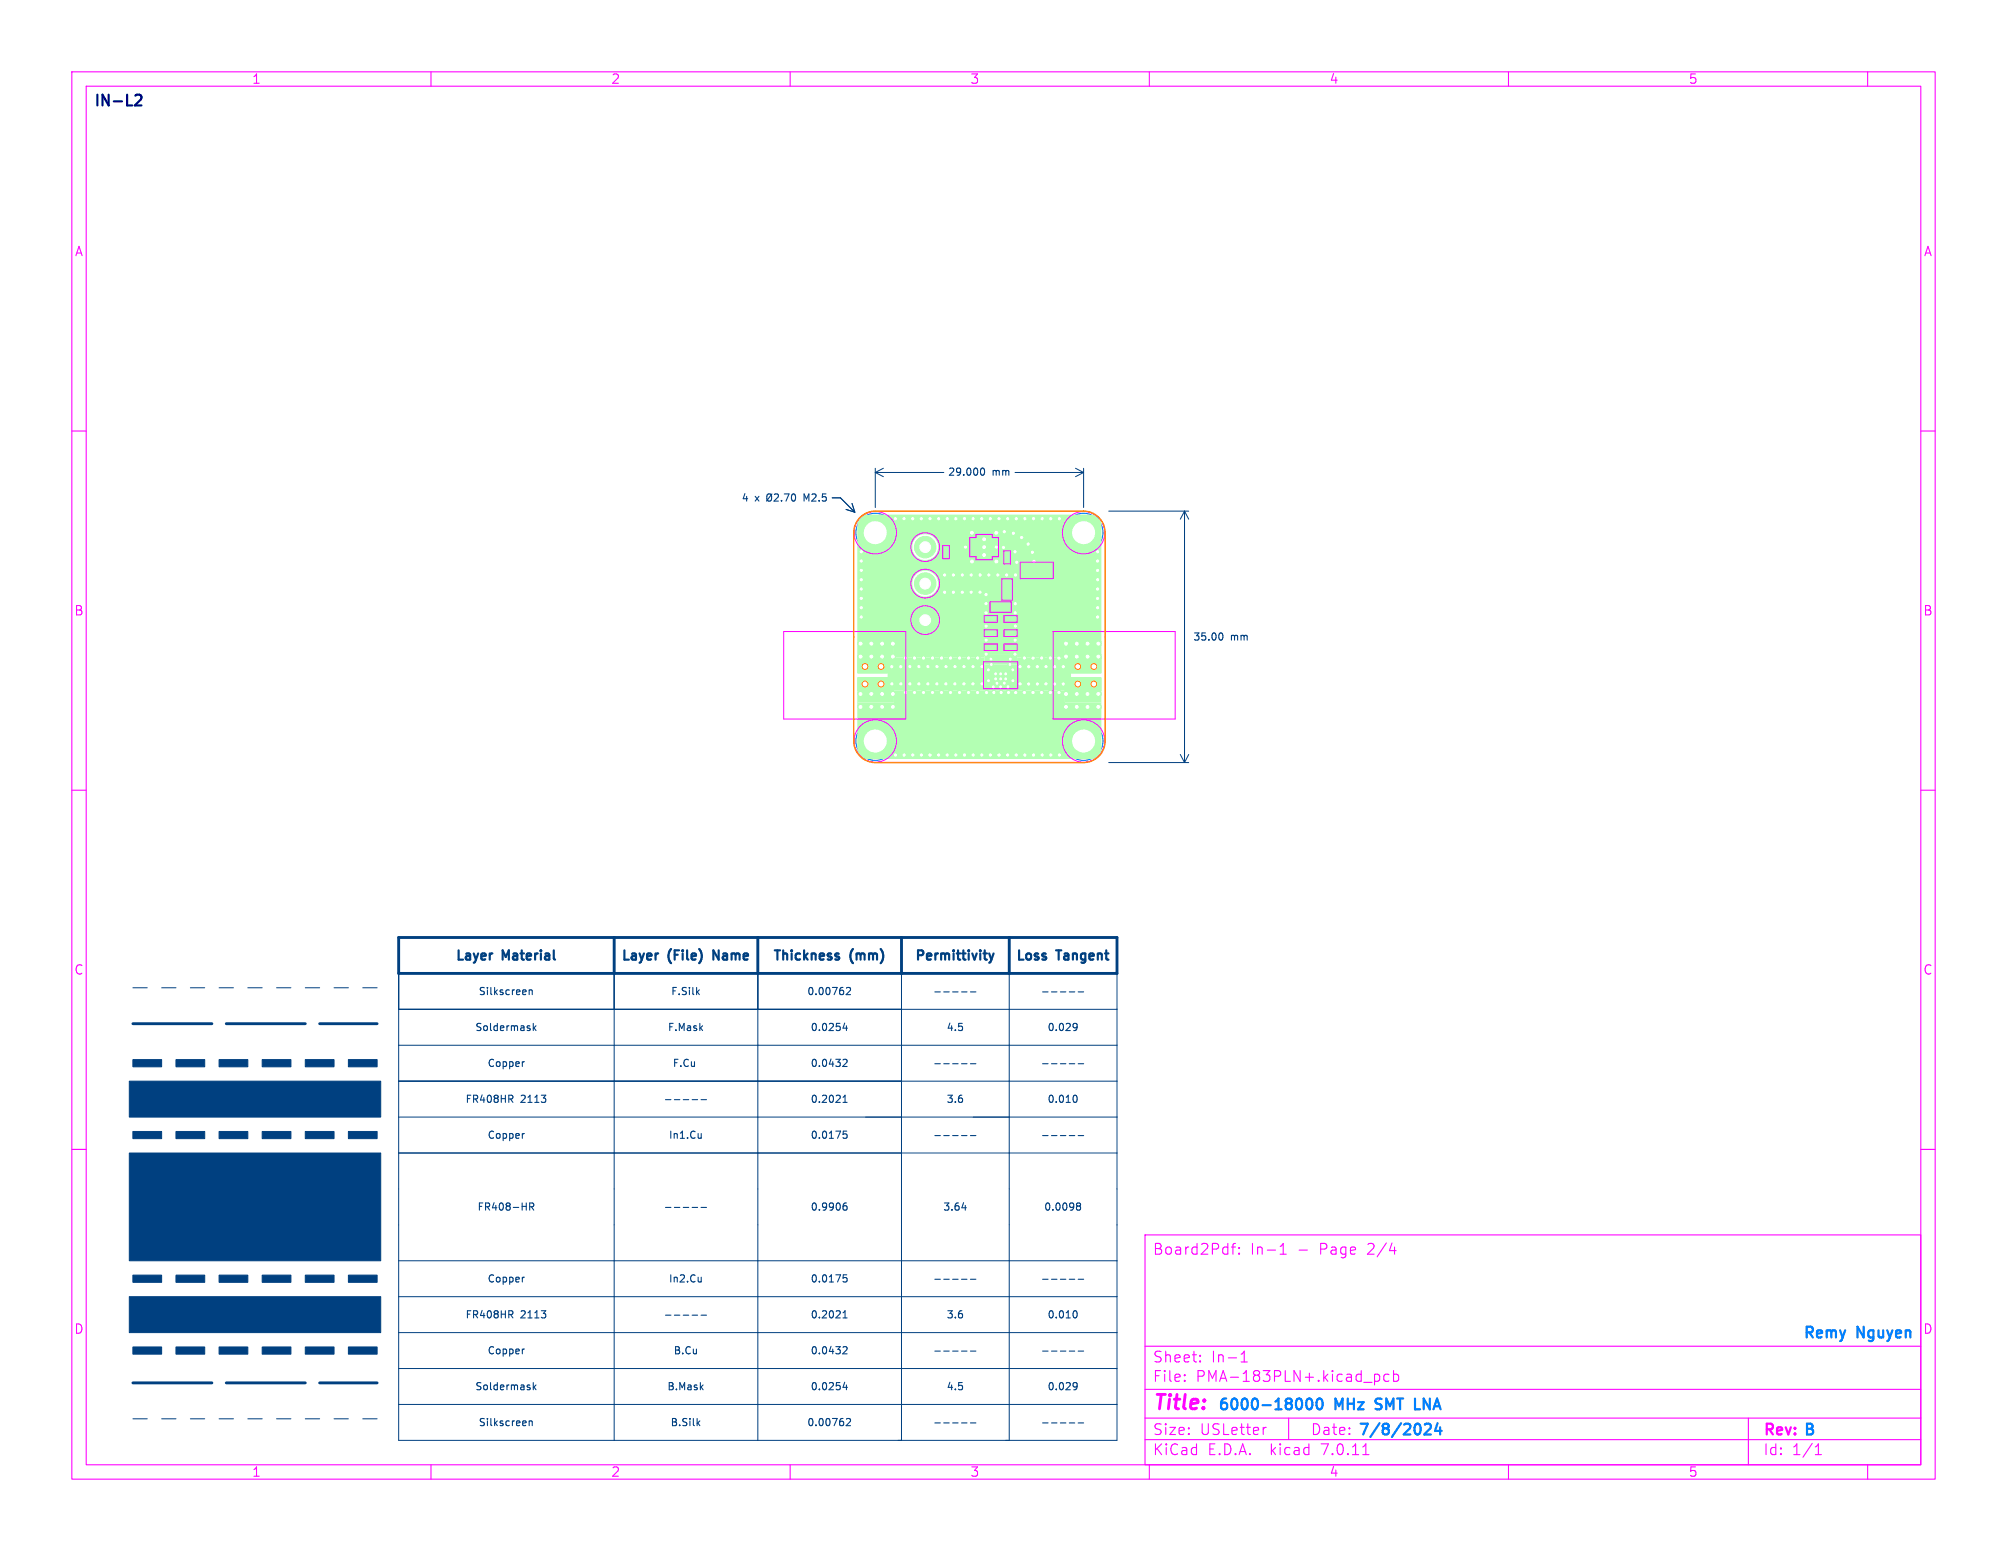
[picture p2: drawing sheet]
<svg xmlns="http://www.w3.org/2000/svg" width="279mm" height="216mm" viewBox="0 0 279 216" stroke-linecap="round" stroke-linejoin="round" font-family="sans-serif">
<path d="M182.1 194.7a.36 .36 0 0 1 .5 .3 .77 .77 0 0 1-.4 1.2 1 1 0 0 1-.1-1.5zM183.5 194.7a.36 .36 0 0 1 .6 .3 .77 .77 0 0 1-.5 1.2 1 1 0 0 1-.1-1.5zM191.5 196.1l.2 .1M191.6 194.8l-.1 .2 .1 .2M197 196.2h.7M198.3 198.3l.3-.1h.5a.41 .41 0 0 1 0 .6l-.8 .9h.9M200.1 198.1l-.3 1.1h.9M200.5 198.7v1" fill="none" stroke="#0080ff" stroke-width=".3"/>
<g fill="none" stroke="#0080ff" stroke-width=".15">
<circle cx="121.8" cy="74.1" r="2.7"/>
<circle cx="150.8" cy="74.1" r="2.7"/>
<circle cx="121.8" cy="103.1" r="2.7"/>
<circle cx="150.8" cy="103.1" r="2.7"/>
</g>
<g fill="#b3ffb3" stroke="#b3ffb3" stroke-width=".14">
<circle cx="128.8" cy="86.3" r="1.5"/>
<circle cx="128.8" cy="81.2" r="1.5"/>
<circle cx="128.8" cy="76.2" r="1.5"/>
<circle cx="137.9" cy="105.1" r=".3"/>
<circle cx="143.2" cy="92.8" r=".3"/>
<circle cx="130.7" cy="105.1" r=".3"/>
<circle cx="146.2" cy="96.4" r=".3"/>
<circle cx="149.9" cy="91.4" r=".4"/>
<circle cx="134.3" cy="72.2" r=".3"/>
<circle cx="124.7" cy="72.2" r=".3"/>
<circle cx="137.9" cy="91.7" r=".25"/>
<circle cx="131.5" cy="82.4" r=".3"/>
<circle cx="121.3" cy="98.4" r=".4"/>
<circle cx="151.4" cy="96.6" r=".4"/>
<circle cx="141.3" cy="85.3" r=".3"/>
<circle cx="143.9" cy="105.1" r=".3"/>
<circle cx="134.8" cy="91.6" r=".3"/>
<circle cx="142" cy="92.8" r=".3"/>
<circle cx="152.8" cy="85.9" r=".3"/>
<circle cx="146.2" cy="91.6" r=".3"/>
<circle cx="137.3" cy="91" r=".3"/>
<circle cx="127.1" cy="105.1" r=".3"/>
<circle cx="131.9" cy="105.1" r=".3"/>
<circle cx="139.3" cy="95.6" r=".25"/>
<circle cx="135.3" cy="78.2" r=".4"/>
<circle cx="146.8" cy="92.8" r=".3"/>
<circle cx="145" cy="91.6" r=".3"/>
<circle cx="143.9" cy="72.2" r=".3"/>
<circle cx="140" cy="93.8" r=".25"/>
<circle cx="148" cy="92.8" r=".3"/>
<circle cx="140.3" cy="95.6" r=".25"/>
<circle cx="137.3" cy="82.8" r=".3"/>
<circle cx="134" cy="80" r=".3"/>
<circle cx="141.3" cy="89.1" r=".3"/>
<circle cx="129.5" cy="105.1" r=".3"/>
<circle cx="132.3" cy="91.6" r=".3"/>
<circle cx="137.3" cy="89.1" r=".3"/>
<circle cx="137.3" cy="84" r=".3"/>
<circle cx="143.8" cy="96.4" r=".3"/>
<circle cx="152.9" cy="89.6" r=".4"/>
<circle cx="136.1" cy="91.6" r=".3"/>
<circle cx="136.4" cy="82.4" r=".3"/>
<circle cx="136.4" cy="80" r=".3"/>
<circle cx="125.9" cy="72.2" r=".3"/>
<circle cx="128.6" cy="96.4" r=".3"/>
<circle cx="139.1" cy="72.2" r=".3"/>
<circle cx="139.8" cy="74" r=".3"/>
<circle cx="119.8" cy="91.4" r=".4"/>
<circle cx="141.6" cy="78.3" r=".3"/>
<circle cx="131.1" cy="96.4" r=".3"/>
<circle cx="129.2" cy="92.8" r=".3"/>
<circle cx="143.1" cy="75.7" r=".3"/>
<circle cx="130.4" cy="95.2" r=".3"/>
<circle cx="141.3" cy="91" r=".3"/>
<circle cx="135.5" cy="105.1" r=".3"/>
<circle cx="137.6" cy="94.7" r=".25"/>
<circle cx="122.8" cy="89.6" r=".4"/>
<circle cx="152.8" cy="79.4" r=".3"/>
<circle cx="137.7" cy="80" r=".3"/>
<circle cx="133.1" cy="72.2" r=".3"/>
<circle cx="119.9" cy="80.7" r=".3"/>
<circle cx="141.4" cy="96.4" r=".3"/>
<circle cx="136.7" cy="92.8" r=".3"/>
<circle cx="131.5" cy="80" r=".3"/>
<circle cx="139.1" cy="105.1" r=".3"/>
<circle cx="127.9" cy="92.8" r=".3"/>
<circle cx="126.1" cy="96.4" r=".3"/>
<circle cx="130.7" cy="72.2" r=".3"/>
<circle cx="138.3" cy="95.6" r=".25"/>
<circle cx="139.7" cy="76.2" r=".3"/>
<circle cx="146.3" cy="72.2" r=".3"/>
<circle cx="127.3" cy="91.6" r=".3"/>
<circle cx="142.6" cy="91.6" r=".3"/>
<circle cx="121.3" cy="96.6" r=".4"/>
<circle cx="141.1" cy="74.2" r=".3"/>
<circle cx="131.9" cy="72.2" r=".3"/>
<circle cx="134.2" cy="95.2" r=".3"/>
<circle cx="119.8" cy="98.4" r=".4"/>
<circle cx="145" cy="96.4" r=".3"/>
<circle cx="132.9" cy="92.8" r=".3"/>
<circle cx="147.4" cy="91.6" r=".3"/>
<circle cx="125.4" cy="92.8" r=".3"/>
<circle cx="145.1" cy="72.2" r=".3"/>
<circle cx="119.9" cy="83.3" r=".3"/>
<circle cx="152.9" cy="91.4" r=".4"/>
<circle cx="143.9" cy="78.2" r=".3"/>
<circle cx="144.4" cy="92.8" r=".3"/>
<circle cx="133.1" cy="105.1" r=".3"/>
<circle cx="142.7" cy="72.2" r=".3"/>
<circle cx="122.8" cy="91.4" r=".4"/>
<circle cx="142" cy="95.2" r=".3"/>
<circle cx="142.7" cy="105.1" r=".3"/>
<circle cx="126.1" cy="91.6" r=".3"/>
<circle cx="152.8" cy="80.7" r=".3"/>
<circle cx="125.9" cy="105.1" r=".3"/>
<circle cx="148.4" cy="98.4" r=".4"/>
<circle cx="138.6" cy="94.5" r=".25"/>
<circle cx="141.5" cy="72.2" r=".3"/>
<circle cx="148.4" cy="89.6" r=".4"/>
<circle cx="141.3" cy="87.1" r=".3"/>
<circle cx="145.1" cy="105.1" r=".3"/>
<circle cx="147.5" cy="72.2" r=".3"/>
<circle cx="143.2" cy="95.2" r=".3"/>
<circle cx="122.8" cy="96.6" r=".4"/>
<circle cx="138.7" cy="74.2" r=".4"/>
<circle cx="119.9" cy="85.9" r=".3"/>
<circle cx="137.3" cy="85.3" r=".3"/>
<circle cx="129.2" cy="95.2" r=".3"/>
<circle cx="146.3" cy="105.1" r=".3"/>
<circle cx="143.8" cy="91.6" r=".3"/>
<circle cx="145.6" cy="95.2" r=".3"/>
<circle cx="148.4" cy="91.4" r=".4"/>
<circle cx="152.8" cy="76.8" r=".3"/>
<circle cx="129.8" cy="96.4" r=".3"/>
<circle cx="137.9" cy="72.2" r=".3"/>
<circle cx="134.2" cy="92.8" r=".3"/>
<circle cx="126.7" cy="95.2" r=".3"/>
<circle cx="140" cy="94.5" r=".25"/>
<circle cx="135.5" cy="95.2" r=".3"/>
<circle cx="124.3" cy="98.4" r=".4"/>
<circle cx="119.9" cy="82" r=".3"/>
<circle cx="128.6" cy="91.6" r=".3"/>
<circle cx="131.1" cy="91.6" r=".3"/>
<circle cx="134.4" cy="76.2" r=".3"/>
<circle cx="124.7" cy="105.1" r=".3"/>
<circle cx="135.5" cy="72.2" r=".3"/>
<circle cx="151.4" cy="89.6" r=".4"/>
<circle cx="137.3" cy="87.1" r=".3"/>
<circle cx="138.7" cy="76.2" r=".3"/>
<circle cx="135.5" cy="92.8" r=".3"/>
<circle cx="140.3" cy="72.2" r=".3"/>
<circle cx="138.9" cy="80" r=".3"/>
<circle cx="147.4" cy="96.4" r=".3"/>
<circle cx="148.4" cy="96.6" r=".4"/>
<circle cx="124.3" cy="96.6" r=".4"/>
<circle cx="138.7" cy="78.2" r=".4"/>
<circle cx="134.8" cy="96.4" r=".3"/>
<circle cx="140.1" cy="80" r=".3"/>
<circle cx="152.9" cy="98.4" r=".4"/>
<circle cx="128.3" cy="105.1" r=".3"/>
<circle cx="129.8" cy="91.6" r=".3"/>
<circle cx="141" cy="93.2" r=".25"/>
<circle cx="119.9" cy="84.6" r=".3"/>
<circle cx="132.9" cy="95.2" r=".3"/>
<circle cx="142.2" cy="74.8" r=".3"/>
<circle cx="152.8" cy="84.6" r=".3"/>
<circle cx="152.9" cy="96.6" r=".4"/>
<circle cx="132.7" cy="80" r=".3"/>
<circle cx="127.1" cy="72.2" r=".3"/>
<circle cx="135.3" cy="74.2" r=".4"/>
<circle cx="140.6" cy="92.5" r=".25"/>
<circle cx="140.6" cy="91.7" r=".25"/>
<circle cx="122.8" cy="98.4" r=".4"/>
<circle cx="152.8" cy="82" r=".3"/>
<circle cx="127.9" cy="95.2" r=".3"/>
<circle cx="139.3" cy="94.5" r=".25"/>
<circle cx="132.3" cy="96.4" r=".3"/>
<circle cx="132.7" cy="82.4" r=".3"/>
<circle cx="119.9" cy="78.1" r=".3"/>
<circle cx="143.7" cy="76.9" r=".3"/>
<circle cx="138" cy="92.5" r=".25"/>
<circle cx="152.8" cy="78.1" r=".3"/>
<circle cx="141.4" cy="80" r=".3"/>
<circle cx="139.8" cy="95.1" r=".25"/>
<circle cx="134" cy="82.4" r=".3"/>
<circle cx="145.6" cy="92.8" r=".3"/>
<circle cx="121.3" cy="89.6" r=".4"/>
<circle cx="131.7" cy="92.8" r=".3"/>
<circle cx="133.6" cy="91.6" r=".3"/>
<circle cx="136.7" cy="72.2" r=".3"/>
<circle cx="141.5" cy="105.1" r=".3"/>
<circle cx="121.3" cy="91.4" r=".4"/>
<circle cx="138.4" cy="96.4" r=".3"/>
<circle cx="124.2" cy="95.2" r=".3"/>
<circle cx="138.6" cy="93.8" r=".25"/>
<circle cx="130.4" cy="92.8" r=".3"/>
<circle cx="148" cy="95.2" r=".3"/>
<circle cx="149.9" cy="96.6" r=".4"/>
<circle cx="137" cy="77.3" r=".4"/>
<circle cx="136.7" cy="95.2" r=".3"/>
<circle cx="129.5" cy="72.2" r=".3"/>
<circle cx="139.3" cy="93.8" r=".25"/>
<circle cx="136.1" cy="96.4" r=".3"/>
<circle cx="147.5" cy="105.1" r=".3"/>
<circle cx="141.3" cy="76.8" r=".3"/>
<circle cx="119.9" cy="79.4" r=".3"/>
<circle cx="141" cy="94.7" r=".25"/>
<circle cx="151.4" cy="91.4" r=".4"/>
<circle cx="137.4" cy="96.4" r=".3"/>
<circle cx="137" cy="75.1" r=".4"/>
<circle cx="149.9" cy="89.6" r=".4"/>
<circle cx="127.3" cy="96.4" r=".3"/>
<circle cx="152.8" cy="83.3" r=".3"/>
<circle cx="138.8" cy="95.1" r=".25"/>
<circle cx="119.8" cy="89.6" r=".4"/>
<circle cx="137" cy="76.2" r=".4"/>
<circle cx="135.2" cy="80" r=".3"/>
<circle cx="142.6" cy="96.4" r=".3"/>
<circle cx="124.3" cy="89.6" r=".4"/>
<circle cx="140.3" cy="105.1" r=".3"/>
<circle cx="144.4" cy="95.2" r=".3"/>
<circle cx="149.9" cy="98.4" r=".4"/>
<circle cx="134.3" cy="105.1" r=".3"/>
<circle cx="135.2" cy="82.4" r=".3"/>
<circle cx="146.8" cy="95.2" r=".3"/>
<circle cx="133.6" cy="96.4" r=".3"/>
<circle cx="137.6" cy="93.2" r=".25"/>
<circle cx="125.4" cy="95.2" r=".3"/>
<circle cx="119.9" cy="76.8" r=".3"/>
<circle cx="139.4" cy="96.4" r=".3"/>
<circle cx="131.7" cy="95.2" r=".3"/>
<circle cx="124.2" cy="92.8" r=".3"/>
<circle cx="128.3" cy="72.2" r=".3"/>
<circle cx="126.7" cy="92.8" r=".3"/>
<circle cx="141.3" cy="84" r=".3"/>
<circle cx="140.4" cy="96.4" r=".3"/>
<circle cx="151.4" cy="98.4" r=".4"/>
<circle cx="124.3" cy="91.4" r=".4"/>
<circle cx="136.7" cy="105.1" r=".3"/>
<circle cx="119.8" cy="96.6" r=".4"/>
</g>
<g fill="#b3ffb3">
<path d="M119.4 91.5h17.7v1h4.5v-1h11.7v2.2h-4.2v.6h4.2v1.8h-33.9v-.9h.6l.2 .4h.2l.4-.1v-.3h1.4l.2 .4h.3l.3-.1 .1-.3h26.5l.2 .4h.2l.4-.1 .1-.3h1.4l.1 .4h.3h.2l.2-.4-.2-.3-.2-.1-.3 .1-.1 .3h-1.4l-.2-.3-.3-.1-.2 .1-.2 .3h-26.5l-.2-.3-.2-.1-.3 .1-.2 .3h-1.4l-.1-.3-.3-.1-.2 .1-.2 .3h-.6v-.9h4.2v-.6h-4.2v-.9h.6l.2 .3 .2 .1 .4-.2v-.2h1.4l.2 .3 .3 .1 .3-.2 .1-.2h26.5l.2 .3 .2 .1 .4-.2 .1-.2h1.4l.1 .3 .3 .1 .2-.1 .2-.3-.2-.4h-.2h-.3l-.1 .4h-1.4l-.2-.4h-.3h-.2l-.2 .4h-26.5l-.2-.4h-.2h-.3l-.2 .4h-1.4l-.1-.4h-.3h-.2l-.2 .4h-.6z"/>
<path d="M137.1 91.1h4.5v1.4h-4.5z"/>
<path d="M119.4 97.8h5.1v-1.7h23.7v1.7h5.1v6.9l-.3 .6-.5 .3-32.1 .1-.3-.1-.4-.3-.3-.4v-.3v-1.5h.8a1.61 1.61 0 0 0 1.7 1.7 1.61 1.61 0 0 0 1.6-1.7h25.7a1.61 1.61 0 0 0 2.4 1.5 1.61 1.61 0 0 0 .2-2.7 1.61 1.61 0 0 0-2.5 1l-.1 .2h-25.7a1.61 1.61 0 0 0-1.6-1.6 1.61 1.61 0 0 0-1.7 1.6h-.8z"/>
<path d="M119.7 72l.4-.3h.3h32.2l.6 .6 .1 .4v17.5h-5.1v1.3h-6.6v-.4h-4.5v.4h-12.6v-1.3h-5.1v-9h7.6a1.81 1.81 0 0 0 2.6 1.6 1.81 1.81 0 0 0 .3-3 1.81 1.81 0 0 0-2.9 1.2v.2h-7.6v-5h7.6a1.81 1.81 0 0 0 2.6 1.6 1.81 1.81 0 0 0 .3-3.1 1.81 1.81 0 0 0-2.9 1.2v.3h-7.6v-2.1h.8a1.61 1.61 0 0 0 1.7 1.7 1.61 1.61 0 0 0 1.6-1.7h25.7a1.6 1.6 0 0 0 2.4 1.5 1.6 1.6 0 0 0 .2-2.7 1.6 1.6 0 0 0-2.5 1l-.1 .2h-25.7a1.61 1.61 0 0 0-1.6-1.6 1.61 1.61 0 0 0-1.7 1.6h-.8v-1.6z"/>
<path d="M148.2 90.2h5.1v3.4v.1h-4.2v.6h4.2v3.5h-5.1v-2.6h1.4l.2 .4h.2l.4-.1 .1-.3h1.4l.1 .4h.3h.2l.2-.4-.2-.3-.2-.1-.3 .1-.1 .3h-1.4l-.2-.3-.3-.1-.2 .1-.2 .3h-1.4v-2.4h1.4l.2 .3 .2 .1 .4-.2 .1-.2h1.4l.1 .3 .3 .1 .2-.1 .2-.3-.2-.4h-.2h-.3l-.1 .4h-1.4l-.2-.4h-.3h-.2l-.2 .4h-1.4z"/>
<path d="M119.4 90.2h5.1v7.6h-5.1v-2.6h.6l.2 .4h.2l.4-.1v-.3h1.4l.2 .4h.3l.3-.1 .1-.3-.2-.3-.2-.1-.3 .1-.2 .3h-1.4l-.1-.3-.3-.1-.2 .1-.2 .3h-.6v-.9h4.2v-.6h-4.2v-.9h.6l.2 .3 .2 .1 .4-.2v-.2h1.4l.2 .3 .3 .1 .3-.2 .1-.2-.2-.4h-.2h-.3l-.2 .4h-1.4l-.1-.4h-.3h-.2l-.2 .4h-.6z"/>
</g>
<g fill="#fff" stroke="#fff" stroke-width=".14">
<circle cx="137.9" cy="105.1" r=".15"/>
<circle cx="143.2" cy="92.8" r=".15"/>
<circle cx="130.7" cy="105.1" r=".15"/>
<circle cx="146.2" cy="96.4" r=".15"/>
<circle cx="149.9" cy="91.4" r=".2"/>
<circle cx="134.3" cy="72.2" r=".15"/>
<circle cx="124.7" cy="72.2" r=".15"/>
<circle cx="137.9" cy="91.7" r=".13"/>
<circle cx="131.5" cy="82.4" r=".15"/>
<circle cx="121.3" cy="98.4" r=".2"/>
<circle cx="151.4" cy="96.6" r=".2"/>
<circle cx="141.3" cy="85.3" r=".15"/>
<circle cx="143.9" cy="105.1" r=".15"/>
<circle cx="134.8" cy="91.6" r=".15"/>
<circle cx="142" cy="92.8" r=".15"/>
<circle cx="152.8" cy="85.9" r=".15"/>
<circle cx="146.2" cy="91.6" r=".15"/>
<circle cx="137.3" cy="91" r=".15"/>
<circle cx="127.1" cy="105.1" r=".15"/>
<circle cx="131.9" cy="105.1" r=".15"/>
<circle cx="139.3" cy="95.6" r=".13"/>
<circle cx="135.3" cy="78.2" r=".2"/>
<circle cx="146.8" cy="92.8" r=".15"/>
<circle cx="145" cy="91.6" r=".15"/>
<circle cx="143.9" cy="72.2" r=".15"/>
<circle cx="140" cy="93.8" r=".13"/>
<circle cx="148" cy="92.8" r=".15"/>
<circle cx="140.3" cy="95.6" r=".13"/>
<circle cx="137.3" cy="82.8" r=".15"/>
<circle cx="134" cy="80" r=".15"/>
<circle cx="141.3" cy="89.1" r=".15"/>
<circle cx="129.5" cy="105.1" r=".15"/>
<circle cx="132.3" cy="91.6" r=".15"/>
<circle cx="137.3" cy="89.1" r=".15"/>
<circle cx="137.3" cy="84" r=".15"/>
<circle cx="143.8" cy="96.4" r=".15"/>
<circle cx="152.9" cy="89.6" r=".2"/>
<circle cx="136.1" cy="91.6" r=".15"/>
<circle cx="136.4" cy="82.4" r=".15"/>
<circle cx="136.4" cy="80" r=".15"/>
<circle cx="125.9" cy="72.2" r=".15"/>
<circle cx="128.6" cy="96.4" r=".15"/>
<circle cx="139.1" cy="72.2" r=".15"/>
<circle cx="139.8" cy="74" r=".15"/>
<circle cx="119.8" cy="91.4" r=".2"/>
<circle cx="141.6" cy="78.3" r=".15"/>
<circle cx="131.1" cy="96.4" r=".15"/>
<circle cx="129.2" cy="92.8" r=".15"/>
<circle cx="143.1" cy="75.7" r=".15"/>
<circle cx="130.4" cy="95.2" r=".15"/>
<circle cx="141.3" cy="91" r=".15"/>
<circle cx="135.5" cy="105.1" r=".15"/>
<circle cx="137.6" cy="94.7" r=".13"/>
<circle cx="122.8" cy="89.6" r=".2"/>
<circle cx="152.8" cy="79.4" r=".15"/>
<circle cx="137.7" cy="80" r=".15"/>
<circle cx="133.1" cy="72.2" r=".15"/>
<circle cx="119.9" cy="80.7" r=".15"/>
<circle cx="141.4" cy="96.4" r=".15"/>
<circle cx="136.7" cy="92.8" r=".15"/>
<circle cx="131.5" cy="80" r=".15"/>
<circle cx="139.1" cy="105.1" r=".15"/>
<circle cx="127.9" cy="92.8" r=".15"/>
<circle cx="126.1" cy="96.4" r=".15"/>
<circle cx="130.7" cy="72.2" r=".15"/>
<circle cx="138.3" cy="95.6" r=".13"/>
<circle cx="139.7" cy="76.2" r=".15"/>
<circle cx="146.3" cy="72.2" r=".15"/>
<circle cx="127.3" cy="91.6" r=".15"/>
<circle cx="142.6" cy="91.6" r=".15"/>
<circle cx="121.3" cy="96.6" r=".2"/>
<circle cx="141.1" cy="74.2" r=".15"/>
<circle cx="131.9" cy="72.2" r=".15"/>
<circle cx="134.2" cy="95.2" r=".15"/>
<circle cx="119.8" cy="98.4" r=".2"/>
<circle cx="145" cy="96.4" r=".15"/>
<circle cx="132.9" cy="92.8" r=".15"/>
<circle cx="147.4" cy="91.6" r=".15"/>
<circle cx="125.4" cy="92.8" r=".15"/>
<circle cx="145.1" cy="72.2" r=".15"/>
<circle cx="119.9" cy="83.3" r=".15"/>
<circle cx="152.9" cy="91.4" r=".2"/>
<circle cx="143.9" cy="78.2" r=".15"/>
<circle cx="144.4" cy="92.8" r=".15"/>
<circle cx="133.1" cy="105.1" r=".15"/>
<circle cx="142.7" cy="72.2" r=".15"/>
<circle cx="122.8" cy="91.4" r=".2"/>
<circle cx="142" cy="95.2" r=".15"/>
<circle cx="142.7" cy="105.1" r=".15"/>
<circle cx="126.1" cy="91.6" r=".15"/>
<circle cx="152.8" cy="80.7" r=".15"/>
<circle cx="125.9" cy="105.1" r=".15"/>
<circle cx="148.4" cy="98.4" r=".2"/>
<circle cx="138.6" cy="94.5" r=".13"/>
<circle cx="141.5" cy="72.2" r=".15"/>
<circle cx="148.4" cy="89.6" r=".2"/>
<circle cx="141.4" cy="87.2" r=".15"/>
<circle cx="145.1" cy="105.1" r=".15"/>
<circle cx="147.5" cy="72.2" r=".15"/>
<circle cx="143.2" cy="95.2" r=".15"/>
<circle cx="122.8" cy="96.6" r=".2"/>
<circle cx="138.7" cy="74.2" r=".2"/>
<circle cx="119.9" cy="85.9" r=".15"/>
<circle cx="137.3" cy="85.3" r=".15"/>
<circle cx="129.2" cy="95.2" r=".15"/>
<circle cx="146.3" cy="105.1" r=".15"/>
<circle cx="143.8" cy="91.6" r=".15"/>
<circle cx="145.6" cy="95.2" r=".15"/>
<circle cx="148.4" cy="91.4" r=".2"/>
<circle cx="152.8" cy="76.8" r=".15"/>
<circle cx="129.8" cy="96.4" r=".15"/>
<circle cx="137.9" cy="72.2" r=".15"/>
<circle cx="134.2" cy="92.8" r=".15"/>
<circle cx="126.7" cy="95.2" r=".15"/>
<circle cx="140" cy="94.5" r=".13"/>
<circle cx="135.4" cy="95.2" r=".15"/>
<circle cx="124.3" cy="98.4" r=".2"/>
<circle cx="119.9" cy="82" r=".15"/>
<circle cx="128.6" cy="91.6" r=".15"/>
<circle cx="131.1" cy="91.6" r=".15"/>
<circle cx="134.4" cy="76.2" r=".15"/>
<circle cx="124.7" cy="105.1" r=".15"/>
<circle cx="135.5" cy="72.2" r=".15"/>
<circle cx="151.4" cy="89.6" r=".2"/>
<circle cx="137.3" cy="87.2" r=".15"/>
<circle cx="138.7" cy="76.2" r=".15"/>
<circle cx="135.4" cy="92.8" r=".15"/>
<circle cx="140.3" cy="72.2" r=".15"/>
<circle cx="138.9" cy="80" r=".15"/>
<circle cx="147.4" cy="96.4" r=".15"/>
<circle cx="148.4" cy="96.6" r=".2"/>
<circle cx="124.3" cy="96.6" r=".2"/>
<circle cx="138.7" cy="78.2" r=".2"/>
<circle cx="134.8" cy="96.4" r=".15"/>
<circle cx="140.1" cy="80" r=".15"/>
<circle cx="152.9" cy="98.4" r=".2"/>
<circle cx="128.3" cy="105.1" r=".15"/>
<circle cx="129.8" cy="91.6" r=".15"/>
<circle cx="141" cy="93.3" r=".13"/>
<circle cx="119.9" cy="84.6" r=".15"/>
<circle cx="132.9" cy="95.2" r=".15"/>
<circle cx="142.2" cy="74.8" r=".15"/>
<circle cx="152.8" cy="84.6" r=".15"/>
<circle cx="152.9" cy="96.6" r=".2"/>
<circle cx="132.7" cy="80" r=".15"/>
<circle cx="127.1" cy="72.2" r=".15"/>
<circle cx="135.3" cy="74.2" r=".2"/>
<circle cx="140.6" cy="92.5" r=".13"/>
<circle cx="140.6" cy="91.7" r=".13"/>
<circle cx="122.8" cy="98.4" r=".2"/>
<circle cx="152.8" cy="82" r=".15"/>
<circle cx="127.9" cy="95.2" r=".15"/>
<circle cx="139.3" cy="94.5" r=".13"/>
<circle cx="132.3" cy="96.4" r=".15"/>
<circle cx="132.7" cy="82.4" r=".15"/>
<circle cx="119.9" cy="78.1" r=".15"/>
<circle cx="143.7" cy="76.9" r=".15"/>
<circle cx="138" cy="92.5" r=".13"/>
<circle cx="152.8" cy="78.1" r=".15"/>
<circle cx="141.4" cy="80" r=".15"/>
<circle cx="139.8" cy="95.1" r=".13"/>
<circle cx="134" cy="82.4" r=".15"/>
<circle cx="145.6" cy="92.8" r=".15"/>
<circle cx="121.3" cy="89.6" r=".2"/>
<circle cx="131.7" cy="92.8" r=".15"/>
<circle cx="133.6" cy="91.6" r=".15"/>
<circle cx="136.7" cy="72.2" r=".15"/>
<circle cx="141.5" cy="105.1" r=".15"/>
<circle cx="121.3" cy="91.4" r=".2"/>
<circle cx="138.3" cy="96.4" r=".15"/>
<circle cx="124.2" cy="95.2" r=".15"/>
<circle cx="138.6" cy="93.8" r=".13"/>
<circle cx="130.4" cy="92.8" r=".15"/>
<circle cx="148" cy="95.2" r=".15"/>
<circle cx="149.9" cy="96.6" r=".2"/>
<circle cx="137" cy="77.3" r=".2"/>
<circle cx="136.7" cy="95.2" r=".15"/>
<circle cx="129.5" cy="72.2" r=".15"/>
<circle cx="139.3" cy="93.8" r=".13"/>
<circle cx="136.1" cy="96.4" r=".15"/>
<circle cx="147.5" cy="105.1" r=".15"/>
<circle cx="141.3" cy="76.8" r=".15"/>
<circle cx="119.9" cy="79.4" r=".15"/>
<circle cx="141" cy="94.7" r=".13"/>
<circle cx="151.4" cy="91.4" r=".2"/>
<circle cx="137.3" cy="96.4" r=".15"/>
<circle cx="137" cy="75.1" r=".2"/>
<circle cx="149.9" cy="89.6" r=".2"/>
<circle cx="127.3" cy="96.4" r=".15"/>
<circle cx="152.8" cy="83.3" r=".15"/>
<circle cx="138.8" cy="95.1" r=".13"/>
<circle cx="119.8" cy="89.6" r=".2"/>
<circle cx="137" cy="76.2" r=".2"/>
<circle cx="135.2" cy="80" r=".15"/>
<circle cx="142.6" cy="96.4" r=".15"/>
<circle cx="124.3" cy="89.6" r=".2"/>
<circle cx="140.3" cy="105.1" r=".15"/>
<circle cx="144.4" cy="95.2" r=".15"/>
<circle cx="149.9" cy="98.4" r=".2"/>
<circle cx="134.3" cy="105.1" r=".15"/>
<circle cx="135.2" cy="82.4" r=".15"/>
<circle cx="146.8" cy="95.2" r=".15"/>
<circle cx="133.6" cy="96.4" r=".15"/>
<circle cx="137.6" cy="93.3" r=".13"/>
<circle cx="125.4" cy="95.2" r=".15"/>
<circle cx="119.9" cy="76.8" r=".15"/>
<circle cx="139.4" cy="96.4" r=".15"/>
<circle cx="131.7" cy="95.2" r=".15"/>
<circle cx="124.2" cy="92.8" r=".15"/>
<circle cx="128.3" cy="72.2" r=".15"/>
<circle cx="126.7" cy="92.8" r=".15"/>
<circle cx="141.3" cy="84" r=".15"/>
<circle cx="140.4" cy="96.4" r=".15"/>
<circle cx="151.4" cy="98.4" r=".2"/>
<circle cx="124.3" cy="91.4" r=".2"/>
<circle cx="136.7" cy="105.1" r=".15"/>
<circle cx="119.8" cy="96.6" r=".2"/>
<circle cx="128.8" cy="86.3" r=".75"/>
<circle cx="128.8" cy="81.2" r=".75"/>
<circle cx="150.9" cy="103.1" r="1.35"/>
<circle cx="128.8" cy="76.2" r=".75"/>
<circle cx="150.9" cy="74.1" r="1.35"/>
<circle cx="121.8" cy="74.1" r="1.35"/>
<circle cx="121.8" cy="103.1" r="1.35"/>
</g>
<g fill="none" stroke="#f0f" stroke-width=".15">
<path d="M10 10h259.4v195.9h-259.4zM12 12h255.4v191.9h-255.4zM60 10v2M110 10v2M160 10v2M210 10v2M260 10v2M10 60h2M267.4 60h2M135 74.8h.9v-.4h2.2v.4h.9v2.7h-.9v.4h-2.2v-.4h-.9zM10 110h2M267.4 110h2"/>
<path d="M10 160h2M267.4 160h2M159.4 171.9h108v32h-108zM171.4 173.6h.6M172 173.1l-.3 .1-.1 .1v1.3M172.5 174.4l.1 .1-.1 .1M172.5 174.4l-.1 .1 .1 .1M172.5 173.7v.1M172.5 174.4v.2M172.5 173.7h.1l-.1 .1M172.5 173.7h-.1l.1 .1M178.2 174.6h.9"/>
<path d="M178.2 173.5l.4-.4v1.5M193.4 174.1h1M159.4 197.4h108M159.4 193.4h108M159.4 187.4h108M164.9 192.1l.1 .1-.1 .1M164.9 192.1v.1v.1M164.9 191.4v.1M164.9 192.1v.2M164.9 191.4h.1l-.1 .1M167.1 189.4v.1v.1M167.1 189.4l-.1 .1 .1 .1"/>
<path d="M167.1 188.7v.1M167.1 189.4v.2M167.1 188.7h-.1l.1 .1M172.8 189.6h.8M172.8 188.5l.4-.4v1.5M176.3 198.7l-.3 .1M179.4 197.4v3M191.4 191.3v1.5M191.4 191.4l.4-.1 .3 .3v.4l-.2 .2-.1 .1-.4-.1M193.4 191.4l-.5-.1-.3 .3v.4l.2 .2 .1 .1 .5-.1M194 191.4l.4-.1 .3 .3v.4l-.1 .2-.2 .1-.4-.1M194 190.8v1.5"/>
<path d="M243.4 197.4v6.5M60 203.9v2M110 203.9v2M159.4 200.4h108M160 203.9v2M189.7 202.5h.9M210 203.9v2M252.7 202.5h.9M252.7 201.4l.4-.4v1.5M260 203.9v2"/>
</g>
<g fill="none" stroke="#f0f" stroke-width=".14">
<path d="M131.2 76h1v1.8h-1zM139.7 76.7h1v1.8h-1zM142 78.3h4.6v2.3h-4.6zM109.1 87.9h17v12.2h-17zM136.9 92.1h4.8v3.8h-4.8zM137 87.7h1.8v.9h-1.8zM137 89.6h1.8v1h-1.8zM137 85.7h1.8v.9h-1.8zM137.8 83.8h3v1.4h-3zM139.5 80.6h1.4v2.9h-1.4zM139.8 87.7h1.8v.9h-1.8zM139.8 85.7h1.8v.9h-1.8z"/>
<path d="M139.8 89.6h1.8v1h-1.8zM146.6 87.9h17v12.2h-17z"/>
<circle cx="121.8" cy="74.1" r="2.95"/>
<circle cx="128.8" cy="76.2" r="2"/>
<circle cx="150.8" cy="74.1" r="2.95"/>
<circle cx="128.8" cy="86.3" r="2"/>
<circle cx="128.8" cy="81.2" r="2"/>
<circle cx="121.8" cy="103.1" r="2.95"/>
<circle cx="150.8" cy="103.1" r="2.95"/>
</g>
<path d="M119.8 72l.9-.6 1.1-.3h29.1a3 3 0 0 1 3 3v29a3 3 0 0 1-3 3h-29.1a3 3 0 0 1-3-3v-29l.1-.6 .3-.7z" fill="none" stroke="#ff8000" stroke-width=".2"/>
<g fill="none" stroke="#ff8000" stroke-width=".14">
<circle cx="120.4" cy="95.2" r=".41"/>
<circle cx="120.4" cy="92.8" r=".41"/>
<circle cx="122.7" cy="92.8" r=".41"/>
<circle cx="122.7" cy="95.2" r=".41"/>
<circle cx="150" cy="95.2" r=".41"/>
<circle cx="150" cy="92.8" r=".41"/>
<circle cx="152.3" cy="95.2" r=".41"/>
<circle cx="152.3" cy="92.8" r=".41"/>
</g>
<g fill="none" stroke="#004080" stroke-width=".15">
<path d="M106.9 68.8h.1a.34 .34 0 0 1 .4 .3v.3a.33 .33 0 0 1-.3 .4 .33 .33 0 0 1-.3-.4v-.3zM107.5 68.8l-.8 1M107.8 68.9l.4-.1 .2 .2-.6 .8h.6M108.8 69.7v.1M109.2 68.8h.6l-.4 1M110.3 68.9l.1-.1a.53 .53 0 0 1 .4 .5 .53 .53 0 0 1-.4 .5l-.1-.1-.1-.3zM112.3 69.5l-.4-.7v1M136.5 65.3l.2-.1a.53 .53 0 0 1 .4 .5 .53 .53 0 0 1-.4 .5l-.2-.2M169.9 88.1a.53 .53 0 0 1 .4 .5 .53 .53 0 0 1-.4 .5M73.7 137.8v.7M73.7 137.9l.1-.1h.2l.1 .7M97.1 138.1l.3 .4"/>
<path d="M97.4 137.8l-.4 .4M117.8 137.6l.4-.1 .2 .2-.6 .8h.6M130.1 138.1h.8M131.4 138.1h.7M132.6 138.1h.8M133.9 138.1h.7M135.1 138.1h.8M145.1 138.1h.8M146.4 138.1h.7M147.6 138.1h.8M148.9 138.1h.7M150.1 138.1h.8"/>
<path d="M71.1 153l.3 .5M71.3 152.5l.1 .1-.1 .3M73 157.8h-.2M73 147.8h-.2M74.2 142.5v1M74.3 143.1l.3 .4M74.6 142.8l-.4 .4M92.6 153.1h.8M93.9 153.1h.7M95.1 153.1h.8M96.4 153.1h.7M97.6 153.1h.8"/>
<path d="M97.6 157.8v.7M97.6 158.4l-.1 .1M117.4 152.7l.2-.2v1M117.4 153.5h.5M117.4 147.5h.3l.2 .2-.6 .8h.6M117.4 157.9l.3-.1 .2 .2-.1 .4h-.4M117.4 157.5h.5M117.6 142.4l-.2 .7h.6M117.8 142.8v.7M130.1 158.1h.8M130.1 148.1h.8M131.4 158.1h.7"/>
<path d="M131.4 148.1h.7M132.6 158.1h.8M132.6 148.1h.8M133.9 158.1h.7M133.9 148.1h.7M135.1 158.1h.8M135.1 148.1h.8M145.1 158.1h.8M145.1 148.1h.8M146.4 158.1h.7M146.4 148.1h.7M147.6 158.1h.8"/>
<path d="M147.6 148.1h.8M148.9 158.1h.7M148.9 148.1h.7M149.6 142.5l.3 .1a.66 .66 0 0 1-.2 .9h-.2M149.6 152.5a.53 .53 0 0 1 .4 .5 .53 .53 0 0 1-.4 .5M150 142.9l-.2 .2h-.2M150.1 158.1h.8M150.1 148.1h.8M73 177.8h-.2M73.7 168l.5-.1 .1-.1v-.2l-.6-.1v1M74 168l.3 .5M92.6 168.1h.8"/>
<path d="M93.9 168.1h.7M95.1 168.1h.8M96.4 168.1h.7M97.6 168.1h.8M97.6 177.8v.7M97.6 178.4l-.1 .1M117.4 167.9l.3-.1 .2 .2-.1 .4-.3 .1-.1-.1M117.4 177.9l.3-.1 .2 .2-.1 .4h-.4M117.4 177.5h.5M117.8 167.5h-.3l-.1 .2M130.1 178.1h.8M131.4 178.1h.7"/>
<path d="M132.6 178.1h.8M133.9 178.1h.7M133.9 168.1h.6M134.4 167.8v.7M135.1 178.1h.8M145.1 178.1h.8M146.4 178.1h.7M147.6 178.1h.8M148.9 178.1h.7M149.9 167.8l.1 .1M149.9 167.6l.1-.1h.3l.1 .2-.2 .2M150 167.9h.2"/>
<path d="M150 167.9l-.1 .1M150.1 178.1h.8M150.2 167.9l.2 .2v.3l-.2 .1-.3-.1M71.1 183l.3 .5M71.3 182.5l.1 .1-.1 .3M73 187.8h-.2M73.7 197.8v.7M73.7 197.9l.1-.1h.2l.1 .7M74.2 192.5v1M74.3 193.1l.3 .4M74.6 192.8l-.4 .4M92.6 183.1h.8"/>
<path d="M93.9 183.1h.7M95.1 183.1h.8M96.4 183.1h.7M97.1 198.1l.3 .4M97.4 197.8l-.4 .4M97.6 183.1h.8M117.4 183.5h.5M117.4 182.7l.2-.2v1M117.4 187.5h.3l.2 .2-.6 .8h.6M117.6 192.4l-.2 .7h.6M117.8 197.6l.4-.1 .2 .2-.6 .8h.6M117.8 192.8v.7"/>
<path d="M130.1 188.1h.8M130.1 198.1h.8M131.4 188.1h.7M131.4 198.1h.7M132.6 188.1h.8M132.6 198.1h.8M133.9 188.1h.7M133.9 198.1h.7M135.1 188.1h.8M135.1 198.1h.8M145.1 188.1h.8M145.1 198.1h.8"/>
<path d="M146.4 188.1h.7M146.4 198.1h.7M147.6 188.1h.8M147.6 198.1h.8M148.9 188.1h.7M148.9 198.1h.7M149.6 192.5l.3 .1a.66 .66 0 0 1-.2 .9h-.2M149.6 182.5a.53 .53 0 0 1 .4 .5 .53 .53 0 0 1-.4 .5M150 192.9l-.1 .1-.3 .1M150.1 188.1h.8M150.1 198.1h.8"/>
</g>
<g fill="none" stroke="#004080" stroke-width=".14">
<path d="M115.9 69.3h1.1l2 2M117.8 70.9l1.2 .4M118.6 70.1l.4 1.2M121.8 65.2v5.5M121.8 65.8h9.6M121.8 65.8l1.2 .6M123 65.2l-1.2 .6M141.3 65.8h9.6M149.7 65.2l1.2 .6M150.9 65.2v5.5M150.9 65.8l-1.2 .6M154.3 71.1h11.2"/>
<path d="M164.9 71.1v35M164.9 71.1l.6 1.2M164.9 71.1l-.6 1.2M154.3 106.1h11.2M164.3 105l.6 1.1M165.5 105l-.6 1.1M18.5 137.5h2M22.5 137.5h2M26.5 137.5h2M30.5 137.5h2M34.5 137.5h2M38.5 137.5h2"/>
<path d="M42.5 137.5h2M46.5 137.5h2M50.5 137.5h2M85.5 135.5v65M105.5 135.5v65M140.5 135.5v65M155.5 135.5v65h-100v-65h70v65M55.5 140.5h100M55.5 145.5h100M55.5 150.5h100M55.5 155.5h100M55.5 160.5h100"/>
<path d="M55.5 175.5h100M18.5 197.5h2M22.5 197.5h2M26.5 197.5h2M30.5 197.5h2M34.5 197.5h2M38.5 197.5h2M42.5 197.5h2M46.5 197.5h2M50.5 197.5h2M55.5 180.5h100M55.5 185.5h100"/>
<path d="M55.5 190.5h100M55.5 195.5h100"/>
</g>
<g fill="none" stroke="#004080" stroke-width=".3">
<path d="M68.6 132.7l-.3 .1M77.1 132.3v1.1l.2 .2M91.6 132.7l-.2 .1M93.4 132.1v.1M97.3 132.1l.1 .1M99.3 133.6v-1.3l.8 1.3M116.8 132.8l-.3-.1-.2 .2v.2l.5 .1v.3h-.5M118.8 132.1l-.1 .1M122.6 132.1v.1M136.9 132.7h.5M137.1 132.3v1.1v.1l.3 .1M137.7 132.7l.3 .9"/>
<path d="M138 133.6l-.1 .3-.2 .1M138.3 132.7l-.3 .9M145.6 133.2v.3"/>
</g>
<path d="M55.5 130.5h100v5h-100zM85.5 130.5v5M105.5 130.5v5M125.5 130.5v5M140.5 130.5v5M18.5 142.5h11M31.5 142.5h11M44.5 142.5h8M18.5 192.5h11M31.5 192.5h11M44.5 192.5h8" fill="none" stroke="#004080" stroke-width=".4"/>
<g fill="#004080" stroke="#004080" stroke-width=".14">
<path d="M18.5 147.5h4v1h-4z"/>
<path d="M18.5 157.5h4v1h-4z"/>
<path d="M18.5 177.5h4v1h-4z"/>
<path d="M18.5 187.5h4v1h-4z"/>
<path d="M24.5 147.5h4v1h-4z"/>
<path d="M24.5 157.5h4v1h-4z"/>
<path d="M24.5 177.5h4v1h-4z"/>
<path d="M24.5 187.5h4v1h-4z"/>
<path d="M30.5 147.5h4v1h-4z"/>
<path d="M30.5 157.5h4v1h-4z"/>
<path d="M30.5 177.5h4v1h-4z"/>
<path d="M30.5 187.5h4v1h-4z"/>
<path d="M36.5 147.5h4v1h-4z"/>
<path d="M36.5 157.5h4v1h-4z"/>
<path d="M36.5 177.5h4v1h-4z"/>
<path d="M36.5 187.5h4v1h-4z"/>
<path d="M42.5 147.5h4v1h-4z"/>
<path d="M42.5 157.5h4v1h-4z"/>
<path d="M42.5 177.5h4v1h-4z"/>
<path d="M42.5 187.5h4v1h-4z"/>
<path d="M48.5 147.5h4v1h-4z"/>
<path d="M48.5 157.5h4v1h-4z"/>
<path d="M48.5 177.5h4v1h-4z"/>
<path d="M48.5 187.5h4v1h-4z"/>
<path d="M18 150.5h35v5h-35z"/>
<path d="M18 160.5h35v15h-35z"/>
<path d="M18 180.5h35v5h-35z"/>
</g>
<path d="M18.8 13.3l.3-.1h.5a.41 .41 0 0 1 0 .6l-.8 .9h.9" fill="none" stroke="#000080" stroke-width=".3"/>
<text font-size="2.8" fill="#f0f" x="160.4" y="196.8">Title:</text>
<text font-size="2.1" fill="#000080" x="13" y="15.2">IN-L2</text>
<g font-size="2.1" fill="#f0f">
<text x="160.4" y="174.9">Board2Pdf:</text>
<text x="174" y="174.9">In-1</text>
<text x="180.7" y="174.9">-</text>
<text x="183.9" y="174.9">Page</text>
<text x="190.6" y="174.9">2/4</text>
<text x="160.4" y="189.9">Sheet:</text>
<text x="168.6" y="189.9">In-1</text>
<text x="160.4" y="192.6">File:</text>
<text x="166.5" y="192.6">PMA-183PLN+.kicad_pcb</text>
<text x="160.4" y="202.8">KiCad</text>
<text x="160.4" y="200">Size:</text>
<text x="167" y="200">USLetter</text>
<text x="168.1" y="202.8">E.D.A.</text>
<text x="177" y="202.8">kicad</text>
<text x="182.4" y="200">Date:</text>
<text x="184.2" y="202.8">7.0.11</text>
<text x="245.4" y="200.2">Rev: B</text>
<text x="245.4" y="202.8">Id:</text>
<text x="249.5" y="202.8">1/1</text>
</g>
<g font-size="2.1" fill="#0080ff">
<text x="250.8" y="186.7">Remy</text>
<text x="258.4" y="186.7">Nguyen</text>
<text x="169.5" y="196.7">6000-18000</text>
<text x="186" y="196.7">MHz</text>
<text x="192.2" y="196.7">SMT</text>
<text x="198.2" y="196.7">LNA</text>
<text x="189" y="200.2">7/8/2024</text>
</g>
<g font-size="1.8" fill="#f0f">
<text x="35" y="11.9">1</text>
<text x="85" y="11.9">2</text>
<text x="135" y="11.9">3</text>
<text x="185" y="11.9">4</text>
<text x="235" y="11.9">5</text>
<text x="10.3" y="35.9">A</text>
<text x="267.7" y="35.9">A</text>
<text x="10.3" y="85.9">B</text>
<text x="267.7" y="85.9">B</text>
<text x="10.3" y="135.9">C</text>
<text x="267.7" y="135.9">C</text>
<text x="10.3" y="185.9">D</text>
<text x="267.7" y="185.9">D</text>
<text x="35" y="205.8">1</text>
<text x="85" y="205.8">2</text>
<text x="135" y="205.8">3</text>
<text x="185" y="205.8">4</text>
<text x="235" y="205.8">5</text>
</g>
<g font-size="1.8" fill="#004080">
<text x="63.2" y="134.1">Layer</text>
<text x="70" y="134.1">Material</text>
<text x="86.3" y="134.1">Layer</text>
<text x="93.1" y="134.1">(File)</text>
<text x="100" y="134.1">Name</text>
<text x="107.4" y="134.1">Thickness</text>
<text x="118.4" y="134.1">(mm)</text>
<text x="127.2" y="134.1">Permittivity</text>
<text x="141.2" y="134.1">Loss</text>
<text x="147.2" y="134.1">Tangent</text>
</g>
<g font-size="1.4" fill="#004080">
<text x="103.1" y="70">4</text>
<text x="105.1" y="70">x</text>
<text x="112.3" y="70">M2.5</text>
<text x="131.9" y="66.4">29.000</text>
<text x="138.1" y="66.4">mm</text>
<text x="166" y="89.4">35.00</text>
<text x="171.3" y="89.4">mm</text>
<text x="66.1" y="143.7">Soldermask</text>
<text x="66.5" y="138.7">Silkscreen</text>
<text x="92.9" y="143.7">F.Mask</text>
<text x="93.3" y="138.7">F.Silk</text>
<text x="112.3" y="138.7">0.00762</text>
<text x="112.8" y="143.7">0.0254</text>
<text x="131.7" y="143.7">4.5</text>
<text x="145.7" y="143.7">0.029</text>
<text x="67.8" y="148.7">Copper</text>
<text x="93.6" y="148.7">F.Cu</text>
<text x="112.8" y="148.7">0.0432</text>
<text x="64.7" y="153.7">FR408HR</text>
<text x="72.5" y="153.7">2113</text>
<text x="112.8" y="153.7">0.2021</text>
<text x="131.7" y="153.7">3.6</text>
<text x="145.7" y="153.7">0.010</text>
<text x="67.8" y="158.7">Copper</text>
<text x="93" y="158.7">In1.Cu</text>
<text x="112.8" y="158.7">0.0175</text>
<text x="66.4" y="168.7">FR408-HR</text>
<text x="112.8" y="168.7">0.9906</text>
<text x="131.2" y="168.7">3.64</text>
<text x="145.3" y="168.7">0.0098</text>
<text x="67.8" y="178.7">Copper</text>
<text x="93" y="178.7">In2.Cu</text>
<text x="112.8" y="178.7">0.0175</text>
<text x="64.7" y="183.7">FR408HR</text>
<text x="72.5" y="183.7">2113</text>
<text x="112.8" y="183.7">0.2021</text>
<text x="131.7" y="183.7">3.6</text>
<text x="145.7" y="183.7">0.010</text>
<text x="67.8" y="188.7">Copper</text>
<text x="93.7" y="188.7">B.Cu</text>
<text x="112.8" y="188.7">0.0432</text>
<text x="66.1" y="193.7">Soldermask</text>
<text x="92.8" y="193.7">B.Mask</text>
<text x="112.8" y="193.7">0.0254</text>
<text x="131.7" y="193.7">4.5</text>
<text x="145.7" y="193.7">0.029</text>
<text x="66.5" y="198.7">Silkscreen</text>
<text x="93.3" y="198.7">B.Silk</text>
<text x="112.3" y="198.7">0.00762</text>
</g>
</svg>
